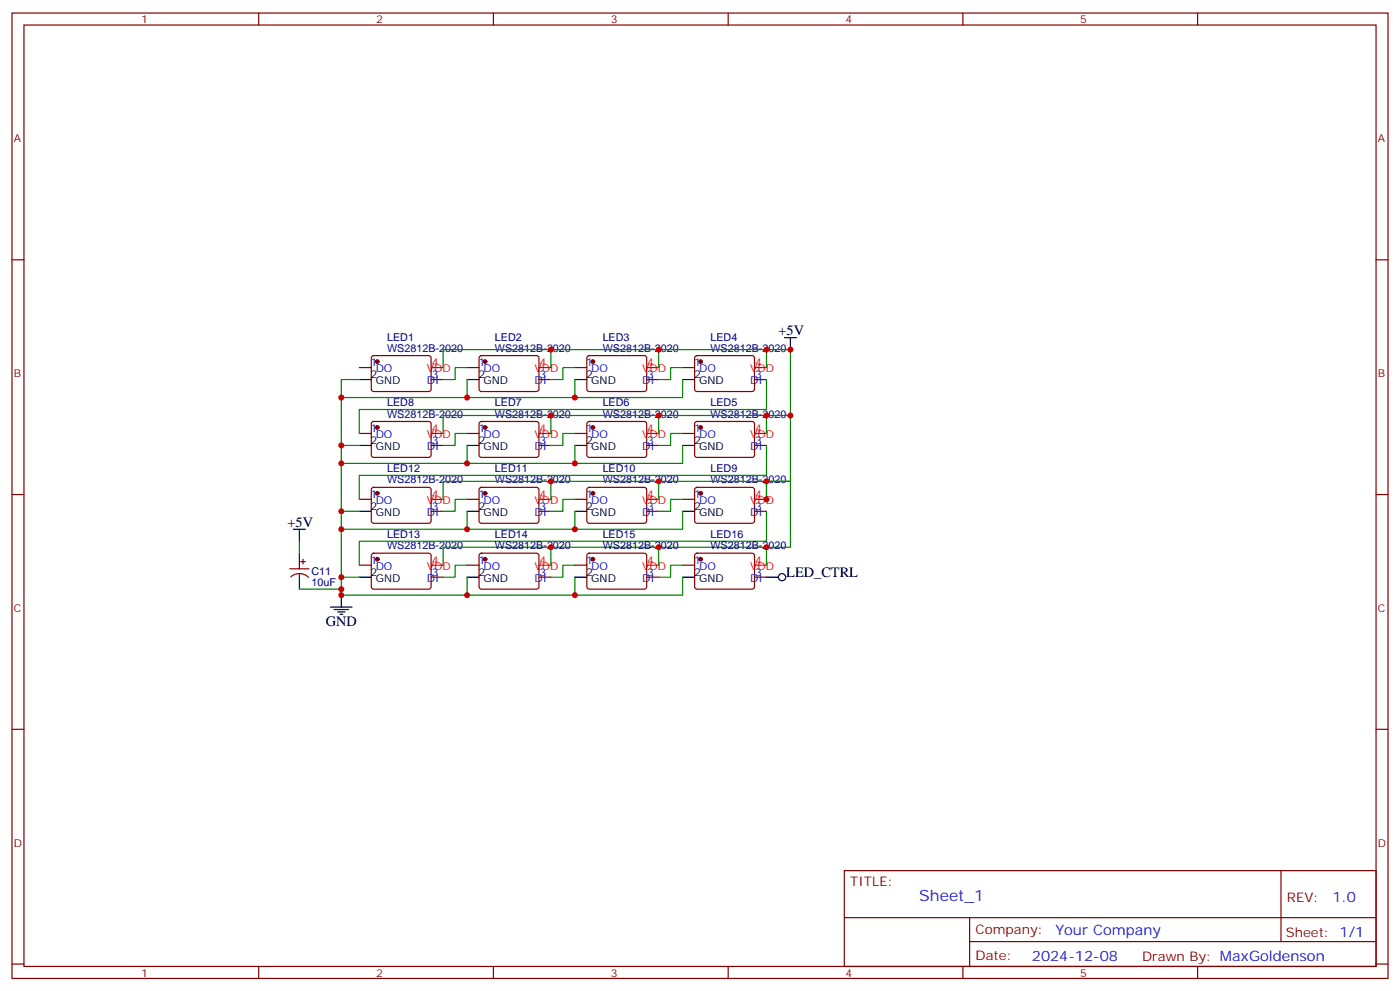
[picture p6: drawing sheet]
<svg xmlns="http://www.w3.org/2000/svg" width="412mm" height="292mm" viewBox="0 0 412 292" stroke-linecap="round" stroke-linejoin="round" font-family="sans-serif">
<g fill="none" stroke="#870000" stroke-width=".35">
<path d="M3.5 3.8h405.4v284.4h-405.4zM7.1 7.4h398.2v277.3h-398.2zM76.2 3.8v3.6M145.3 3.8v3.6M214.5 3.8v3.6M283.6 3.8v3.6M352.8 3.8v3.6M3.5 76.5h3.6M405.3 76.5h3.6M105.8 108.3h3.6M109.6 104.9l.5-.2 16.5 .1 .4 .6-.1 9.5-.6 .4h-16.5l-.4-.7v-9.2zM127 111.8h3.5"/>
<path d="M137.6 108.3h3.5M141.3 104.9l.5-.2 16.5 .1 .4 .6v9.5l-.7 .4h-16.5l-.4-.7v-9.2zM158.7 111.8h3.6M169.3 108.3h3.6M173.1 104.9l.5-.2 16.5 .1 .4 .6-.1 9.5-.6 .4h-16.5l-.4-.7v-9.2zM190.5 111.8h3.5M201.1 108.3h3.5M204.8 104.9l.5-.2 16.5 .1 .4 .6v9.5l-.7 .4h-16.5l-.4-.7v-9.2zM222.2 111.8h3.6M105.8 127.7h3.6M109.6 124.3l.5-.2 16.5 .1 .4 .6-.1 9.5-.6 .4h-16.5l-.4-.7v-9.2zM127 131.2h3.5"/>
<path d="M137.6 127.7h3.5M141.3 124.3l.5-.2 16.5 .1 .4 .6v9.5l-.7 .4h-16.5l-.4-.7v-9.2zM158.7 131.2h3.6M169.3 127.7h3.6M173.1 124.3l.5-.2 16.5 .1 .4 .6-.1 9.5-.6 .4h-16.5l-.4-.7v-9.2zM190.5 131.2h3.5M201.1 127.7h3.5M204.8 124.3l.5-.2 16.5 .1 .4 .6v9.5l-.7 .4h-16.5l-.4-.7v-9.2zM222.2 131.2h3.6M3.5 145.7h3.6M105.8 147.1h3.6M109.6 143.8l.5-.3 16.5 .1 .4 .7-.1 9.4-.6 .4h-16.5l-.4-.7v-9.1z"/>
<path d="M127 150.6h3.5M137.6 147.1h3.5M141.3 143.8l.5-.3 16.5 .1 .4 .7v9.4l-.7 .4h-16.5l-.4-.7v-9.1zM158.7 150.6h3.6M169.3 147.1h3.6M173.1 143.8l.5-.3 16.5 .1 .4 .7-.1 9.4-.6 .4h-16.5l-.4-.7v-9.1zM190.5 150.6h3.5M201.1 147.1h3.5M204.8 143.8l.5-.3 16.5 .1 .4 .7v9.4l-.7 .4h-16.5l-.4-.7v-9.1zM222.2 150.6h3.6M405.3 145.7h3.6M85.4 167.5h5.6"/>
<path d="M85.7 169.9a3.8 3.8 0 0 1 5.2 .2M88.2 166.5v1M88.2 168.9v1.1M88.5 165.4h1.5M89.3 164.7v1.4M105.8 166.5h3.6M109.6 163.2l.5-.3 16.5 .1 .4 .7-.1 9.4-.6 .4h-16.5l-.4-.7v-9.1zM127 170h3.5M137.6 166.5h3.5M141.3 163.2l.5-.3 16.5 .1 .4 .7v9.4l-.7 .4h-16.5l-.4-.7v-9.1zM158.7 170h3.6M169.3 166.5h3.6"/>
<path d="M173.1 163.2l.5-.3 16.5 .1 .4 .7-.1 9.4-.6 .4h-16.5l-.4-.7v-9.1zM190.5 170h3.5M201.1 166.5h3.5M204.8 163.2l.5-.3 16.5 .1 .4 .7v9.4l-.7 .4h-16.5l-.4-.7v-9.1zM222.2 170h3.6M3.5 214.8h3.6M405.3 214.8h3.6M248.7 256.4h156.6v28.3h-156.6zM377.3 256.5v20.8M248.7 270.3h156.5M285.6 277.3h119.6M285.6 270.3v14.1"/>
<path d="M3.5 284h3.6M76.2 284.7v3.5M145.3 284.7v3.5M214.5 284.7v3.5M283.6 284.7v3.5M352.8 284.7v3.5M405.3 284h3.6"/>
</g>
<g fill="#870000" stroke="#870000" stroke-width=".35">
<circle cx="111.1" cy="106.5" r=".53"/>
<circle cx="142.9" cy="106.5" r=".53"/>
<circle cx="174.6" cy="106.5" r=".53"/>
<circle cx="206.4" cy="106.5" r=".53"/>
<circle cx="206.4" cy="125.9" r=".53"/>
<circle cx="174.6" cy="125.9" r=".53"/>
<circle cx="142.9" cy="125.9" r=".53"/>
<circle cx="111.1" cy="125.9" r=".53"/>
<circle cx="206.4" cy="145.3" r=".53"/>
<circle cx="174.6" cy="145.3" r=".53"/>
<circle cx="142.9" cy="145.3" r=".53"/>
<circle cx="111.1" cy="145.3" r=".53"/>
<circle cx="111.1" cy="164.7" r=".53"/>
<circle cx="142.9" cy="164.7" r=".53"/>
<circle cx="174.6" cy="164.7" r=".53"/>
<circle cx="206.4" cy="164.7" r=".53"/>
</g>
<g fill="none" stroke="#000" stroke-width=".35">
<path d="M231.1 99.4h3.5M232.8 99.4v3.6M105.8 111.8h3.6M137.6 111.8h3.5M169.3 111.8h3.6M201.1 111.8h3.5M105.8 131.2h3.6M137.6 131.2h3.5M169.3 131.2h3.6M201.1 131.2h3.5M86.4 155.9h3.6M88.2 155.9v3.5"/>
<path d="M105.8 150.6h3.6M137.6 150.6h3.5M169.3 150.6h3.6M201.1 150.6h3.5M88.2 162.9v3.6M88.2 170v3.5M97.4 178.8h6.3M98.4 179.5h4.3M100.5 175.3v3.5M105.8 170h3.6M137.6 170h3.5M169.3 170h3.6"/>
<path d="M201.1 170h3.5M225.8 170h3.5M99.5 180.2h2.1M100.2 180.9h.7"/>
<circle cx="230.4" cy="170" r="1.06"/>
</g>
<g fill="none" stroke="#f00" stroke-width=".35">
<path d="M127 108.3h3.5M158.7 108.3h3.6M190.5 108.3h3.5M222.2 108.3h3.6M127 127.7h3.5M158.7 127.7h3.6M190.5 127.7h3.5M222.2 127.7h3.6M127 147.1h3.5M158.7 147.1h3.6M190.5 147.1h3.5M222.2 147.1h3.6"/>
<path d="M127 166.5h3.5M158.7 166.5h3.6M190.5 166.5h3.5M222.2 166.5h3.6"/>
</g>
<g fill="none" stroke="#008700" stroke-width=".35">
<path d="M105.8 111.8h-5.3v5.3M137.6 108.3h-3.5v3.5h-3.6M137.6 111.8v5.3M162.3 108.3v-5.3h70.5v19.4M162.3 103h-31.8v5.3M169.3 108.3h-3.5v3.5h-3.5M169.3 111.8v5.3M194 103v5.3M201.1 108.3h-3.5v3.5h-3.6M201.1 111.8v5.3h-100.6v14.1h5.3M225.8 111.8v8.8h-120v7.1M225.8 103v5.3"/>
<path d="M100.5 131.2v19.4h5.3M137.6 127.7h-3.5v3.5h-3.6M137.6 131.2v5.3M162.3 122.4v5.3M169.3 127.7h-3.5v3.5h-3.5M169.3 131.2v5.3M194 122.4v5.3M201.1 127.7h-3.5v3.5h-3.6M201.1 131.2v5.3h-100.6M225.8 131.2v8.8h-120v7.1M225.8 127.7v-5.3h7v19.4h-102.3v5.3M225.8 122.4h-95.3v5.3"/>
<path d="M88.2 159.4v3.5M100.5 150.6v5.3h100.6v-5.3M100.5 155.9v19.4h100.6v-5.3M137.6 147.1h-3.5v3.5h-3.6M137.6 150.6v5.3M162.3 141.8v5.3M169.3 147.1h-3.5v3.5h-3.5M169.3 150.6v5.3M194 141.8v5.3M201.1 147.1h-3.5v3.5h-3.6M225.8 141.8v5.3v-5.3h7v19.4h-102.3v5.3M225.8 150.6v8.8h-120v7.1"/>
<path d="M88.2 173.5h12.3M100.5 170h5.3M137.6 166.5h-3.5v3.5h-3.6M137.6 170v5.3M162.3 161.2v5.3M169.3 166.5h-3.5v3.5h-3.5M169.3 170v5.3M194 161.2v5.3M201.1 166.5h-3.5v3.5h-3.6M225.8 161.2v5.3"/>
</g>
<g fill="#c00">
<circle cx="225.8" cy="141.8" r=".88"/>
<circle cx="194" cy="141.8" r=".88"/>
<circle cx="162.3" cy="141.8" r=".88"/>
<circle cx="225.8" cy="122.4" r=".88"/>
<circle cx="162.3" cy="122.4" r=".88"/>
<circle cx="194" cy="122.4" r=".88"/>
<circle cx="162.3" cy="103" r=".88"/>
<circle cx="194" cy="103" r=".88"/>
<circle cx="225.8" cy="103" r=".88"/>
<circle cx="100.5" cy="131.2" r=".88"/>
<circle cx="100.5" cy="117.1" r=".88"/>
<circle cx="100.5" cy="136.5" r=".88"/>
<circle cx="169.3" cy="136.5" r=".88"/>
<circle cx="137.6" cy="136.5" r=".88"/>
<circle cx="137.6" cy="117.1" r=".88"/>
<circle cx="169.3" cy="117.1" r=".88"/>
<circle cx="100.5" cy="150.6" r=".88"/>
<circle cx="232.8" cy="122.4" r=".88"/>
<circle cx="232.8" cy="103" r=".88"/>
<circle cx="169.3" cy="155.9" r=".88"/>
<circle cx="137.6" cy="155.9" r=".88"/>
<circle cx="225.8" cy="147.1" r=".88"/>
<circle cx="162.3" cy="161.2" r=".88"/>
<circle cx="194" cy="161.2" r=".88"/>
<circle cx="137.6" cy="175.3" r=".88"/>
<circle cx="169.3" cy="175.3" r=".88"/>
<circle cx="100.5" cy="175.3" r=".88"/>
<circle cx="100.5" cy="155.9" r=".88"/>
<circle cx="100.5" cy="170" r=".88"/>
<circle cx="225.8" cy="161.2" r=".88"/>
<circle cx="100.5" cy="173.5" r=".88"/>
</g>
<text font-size="4.6" fill="#00f" x="270.8" y="265.5">Sheet_1</text>
<g font-size="4.2">
<text x="229.3" y="98.7">+5V</text>
<text x="84.7" y="155.2">+5V</text>
<text x="231.6" y="170">LED_CTRL</text>
<text x="96" y="184.5">GND</text>
</g>
<g font-size="4.2" fill="#00f">
<text x="392.5" y="265.7">1.0</text>
<text x="310.9" y="275.3">Your Company</text>
<text x="304" y="283.1">2024-12-08</text>
</g>
<g font-size="3.9" fill="#800">
<text x="250.5" y="261">TITLE:</text>
<text x="379.1" y="265.7">REV:</text>
<text x="287.4" y="275.2">Company:</text>
<text x="378.7" y="275.8">Sheet: 1/1</text>
<text x="287.4" y="282.9">Date:</text>
<text x="336.4" y="283">Drawn By: MaxGoldenson</text>
</g>
<g font-size="3.2" fill="#800">
<text x="41.6" y="6.8">1</text>
<text x="110.8" y="6.8">2</text>
<text x="179.9" y="6.8">3</text>
<text x="249.1" y="6.8">4</text>
<text x="318.2" y="6.8">5</text>
<text x="4.1" y="41.9">A</text>
<text x="405.9" y="41.9">A</text>
<text x="4.1" y="111.1">B</text>
<text x="405.9" y="111.1">B</text>
<text x="4.1" y="180.2">C</text>
<text x="405.9" y="180.2">C</text>
<text x="4.1" y="249.4">D</text>
<text x="405.9" y="249.4">D</text>
<text x="41.6" y="287.7">1</text>
<text x="110.8" y="287.7">2</text>
<text x="179.9" y="287.7">3</text>
<text x="249.1" y="287.7">4</text>
<text x="318.2" y="287.7">5</text>
</g>
<g font-size="3.2" fill="#000080">
<text x="114" y="100.3">LED1</text>
<text x="145.8" y="100.3">LED2</text>
<text x="177.5" y="100.3">LED3</text>
<text x="209.3" y="100.3">LED4</text>
<text x="114" y="103.6">WS2812B-2020</text>
<text x="145.8" y="103.6">WS2812B-2020</text>
<text x="177.5" y="103.6">WS2812B-2020</text>
<text x="209.3" y="103.6">WS2812B-2020</text>
<text x="114" y="119.7">LED8</text>
<text x="145.8" y="119.7">LED7</text>
<text x="177.5" y="119.7">LED6</text>
<text x="209.3" y="119.7">LED5</text>
<text x="114" y="123">WS2812B-2020</text>
<text x="145.8" y="123">WS2812B-2020</text>
<text x="177.5" y="123">WS2812B-2020</text>
<text x="209.3" y="123">WS2812B-2020</text>
<text x="114" y="142.4">WS2812B-2020</text>
<text x="114" y="139.1">LED12</text>
<text x="145.8" y="142.4">WS2812B-2020</text>
<text x="145.8" y="139.1">LED11</text>
<text x="177.5" y="142.4">WS2812B-2020</text>
<text x="177.5" y="139.1">LED10</text>
<text x="209.3" y="142.4">WS2812B-2020</text>
<text x="209.3" y="139.1">LED9</text>
<text x="114" y="161.8">WS2812B-2020</text>
<text x="114" y="158.5">LED13</text>
<text x="145.8" y="161.8">WS2812B-2020</text>
<text x="145.8" y="158.5">LED14</text>
<text x="177.5" y="161.8">WS2812B-2020</text>
<text x="177.5" y="158.5">LED15</text>
<text x="209.3" y="161.8">WS2812B-2020</text>
<text x="209.3" y="158.5">LED16</text>
<text x="91.7" y="172.5">10uF</text>
<text x="91.7" y="169.4">C11</text>
</g>
<g font-size="3.2" fill="#00f">
<text x="109.2" y="107.9">1</text>
<text x="140.9" y="107.9">1</text>
<text x="172.7" y="107.9">1</text>
<text x="204.4" y="107.9">1</text>
<text x="110.7" y="109.7">DO</text>
<text x="125.7" y="113.2">DI</text>
<text x="127.2" y="111.4">3</text>
<text x="142.4" y="109.7">DO</text>
<text x="157.4" y="113.2">DI</text>
<text x="158.9" y="111.4">3</text>
<text x="174.2" y="109.7">DO</text>
<text x="189.2" y="113.2">DI</text>
<text x="190.7" y="111.4">3</text>
<text x="205.9" y="109.7">DO</text>
<text x="220.9" y="113.2">DI</text>
<text x="222.4" y="111.4">3</text>
<text x="109.2" y="127.3">1</text>
<text x="110.7" y="129.1">DO</text>
<text x="127.2" y="130.8">3</text>
<text x="140.9" y="127.3">1</text>
<text x="142.4" y="129.1">DO</text>
<text x="158.9" y="130.8">3</text>
<text x="172.7" y="127.3">1</text>
<text x="174.2" y="129.1">DO</text>
<text x="190.7" y="130.8">3</text>
<text x="204.4" y="127.3">1</text>
<text x="205.9" y="129.1">DO</text>
<text x="222.4" y="130.8">3</text>
<text x="125.7" y="132.6">DI</text>
<text x="157.4" y="132.6">DI</text>
<text x="189.2" y="132.6">DI</text>
<text x="220.9" y="132.6">DI</text>
<text x="109.2" y="146.7">1</text>
<text x="110.7" y="148.5">DO</text>
<text x="140.9" y="146.7">1</text>
<text x="142.4" y="148.5">DO</text>
<text x="172.7" y="146.7">1</text>
<text x="174.2" y="148.5">DO</text>
<text x="204.4" y="146.7">1</text>
<text x="205.9" y="148.5">DO</text>
<text x="125.7" y="152">DI</text>
<text x="127.2" y="150.2">3</text>
<text x="157.4" y="152">DI</text>
<text x="158.9" y="150.2">3</text>
<text x="189.2" y="152">DI</text>
<text x="190.7" y="150.2">3</text>
<text x="220.9" y="152">DI</text>
<text x="222.4" y="150.2">3</text>
<text x="109.2" y="166.1">1</text>
<text x="110.7" y="167.9">DO</text>
<text x="140.9" y="166.1">1</text>
<text x="142.4" y="167.9">DO</text>
<text x="172.7" y="166.1">1</text>
<text x="174.2" y="167.9">DO</text>
<text x="204.4" y="166.1">1</text>
<text x="205.9" y="167.9">DO</text>
<text x="125.7" y="171.4">DI</text>
<text x="127.2" y="169.7">3</text>
<text x="157.4" y="171.4">DI</text>
<text x="158.9" y="169.7">3</text>
<text x="189.2" y="171.4">DI</text>
<text x="190.7" y="169.7">3</text>
<text x="220.9" y="171.4">DI</text>
<text x="222.4" y="169.7">3</text>
</g>
<g font-size="3.2" fill="#f00">
<text x="127.2" y="107.9">4</text>
<text x="158.9" y="107.9">4</text>
<text x="190.7" y="107.9">4</text>
<text x="222.4" y="107.9">4</text>
<text x="125.7" y="109.7">VDD</text>
<text x="157.4" y="109.7">VDD</text>
<text x="189.2" y="109.7">VDD</text>
<text x="220.9" y="109.7">VDD</text>
<text x="125.7" y="129.1">VDD</text>
<text x="127.2" y="127.3">4</text>
<text x="157.4" y="129.1">VDD</text>
<text x="158.9" y="127.3">4</text>
<text x="189.2" y="129.1">VDD</text>
<text x="190.7" y="127.3">4</text>
<text x="220.9" y="129.1">VDD</text>
<text x="222.4" y="127.3">4</text>
<text x="125.7" y="148.5">VDD</text>
<text x="127.2" y="146.7">4</text>
<text x="157.4" y="148.5">VDD</text>
<text x="158.9" y="146.7">4</text>
<text x="189.2" y="148.5">VDD</text>
<text x="190.7" y="146.7">4</text>
<text x="220.9" y="148.5">VDD</text>
<text x="222.4" y="146.7">4</text>
<text x="125.7" y="167.9">VDD</text>
<text x="127.2" y="166.1">4</text>
<text x="157.4" y="167.9">VDD</text>
<text x="158.9" y="166.1">4</text>
<text x="189.2" y="167.9">VDD</text>
<text x="190.7" y="166.1">4</text>
<text x="220.9" y="167.9">VDD</text>
<text x="222.4" y="166.1">4</text>
</g>
<g font-size="3.2">
<text x="109.2" y="111.4">2</text>
<text x="110.7" y="113.2">GND</text>
<text x="140.9" y="111.4">2</text>
<text x="142.4" y="113.2">GND</text>
<text x="172.7" y="111.4">2</text>
<text x="174.2" y="113.2">GND</text>
<text x="204.4" y="111.4">2</text>
<text x="205.9" y="113.2">GND</text>
<text x="109.2" y="130.8">2</text>
<text x="140.9" y="130.8">2</text>
<text x="172.7" y="130.8">2</text>
<text x="204.4" y="130.8">2</text>
<text x="110.7" y="132.6">GND</text>
<text x="142.4" y="132.6">GND</text>
<text x="174.2" y="132.6">GND</text>
<text x="205.9" y="132.6">GND</text>
<text x="109.2" y="150.2">2</text>
<text x="110.7" y="152">GND</text>
<text x="140.9" y="150.2">2</text>
<text x="142.4" y="152">GND</text>
<text x="172.7" y="150.2">2</text>
<text x="174.2" y="152">GND</text>
<text x="204.4" y="150.2">2</text>
<text x="205.9" y="152">GND</text>
<text x="109.2" y="169.7">2</text>
<text x="110.7" y="171.4">GND</text>
<text x="140.9" y="169.7">2</text>
<text x="142.4" y="171.4">GND</text>
<text x="172.7" y="169.7">2</text>
<text x="174.2" y="171.4">GND</text>
<text x="204.4" y="169.7">2</text>
<text x="205.9" y="171.4">GND</text>
</g>
</svg>
